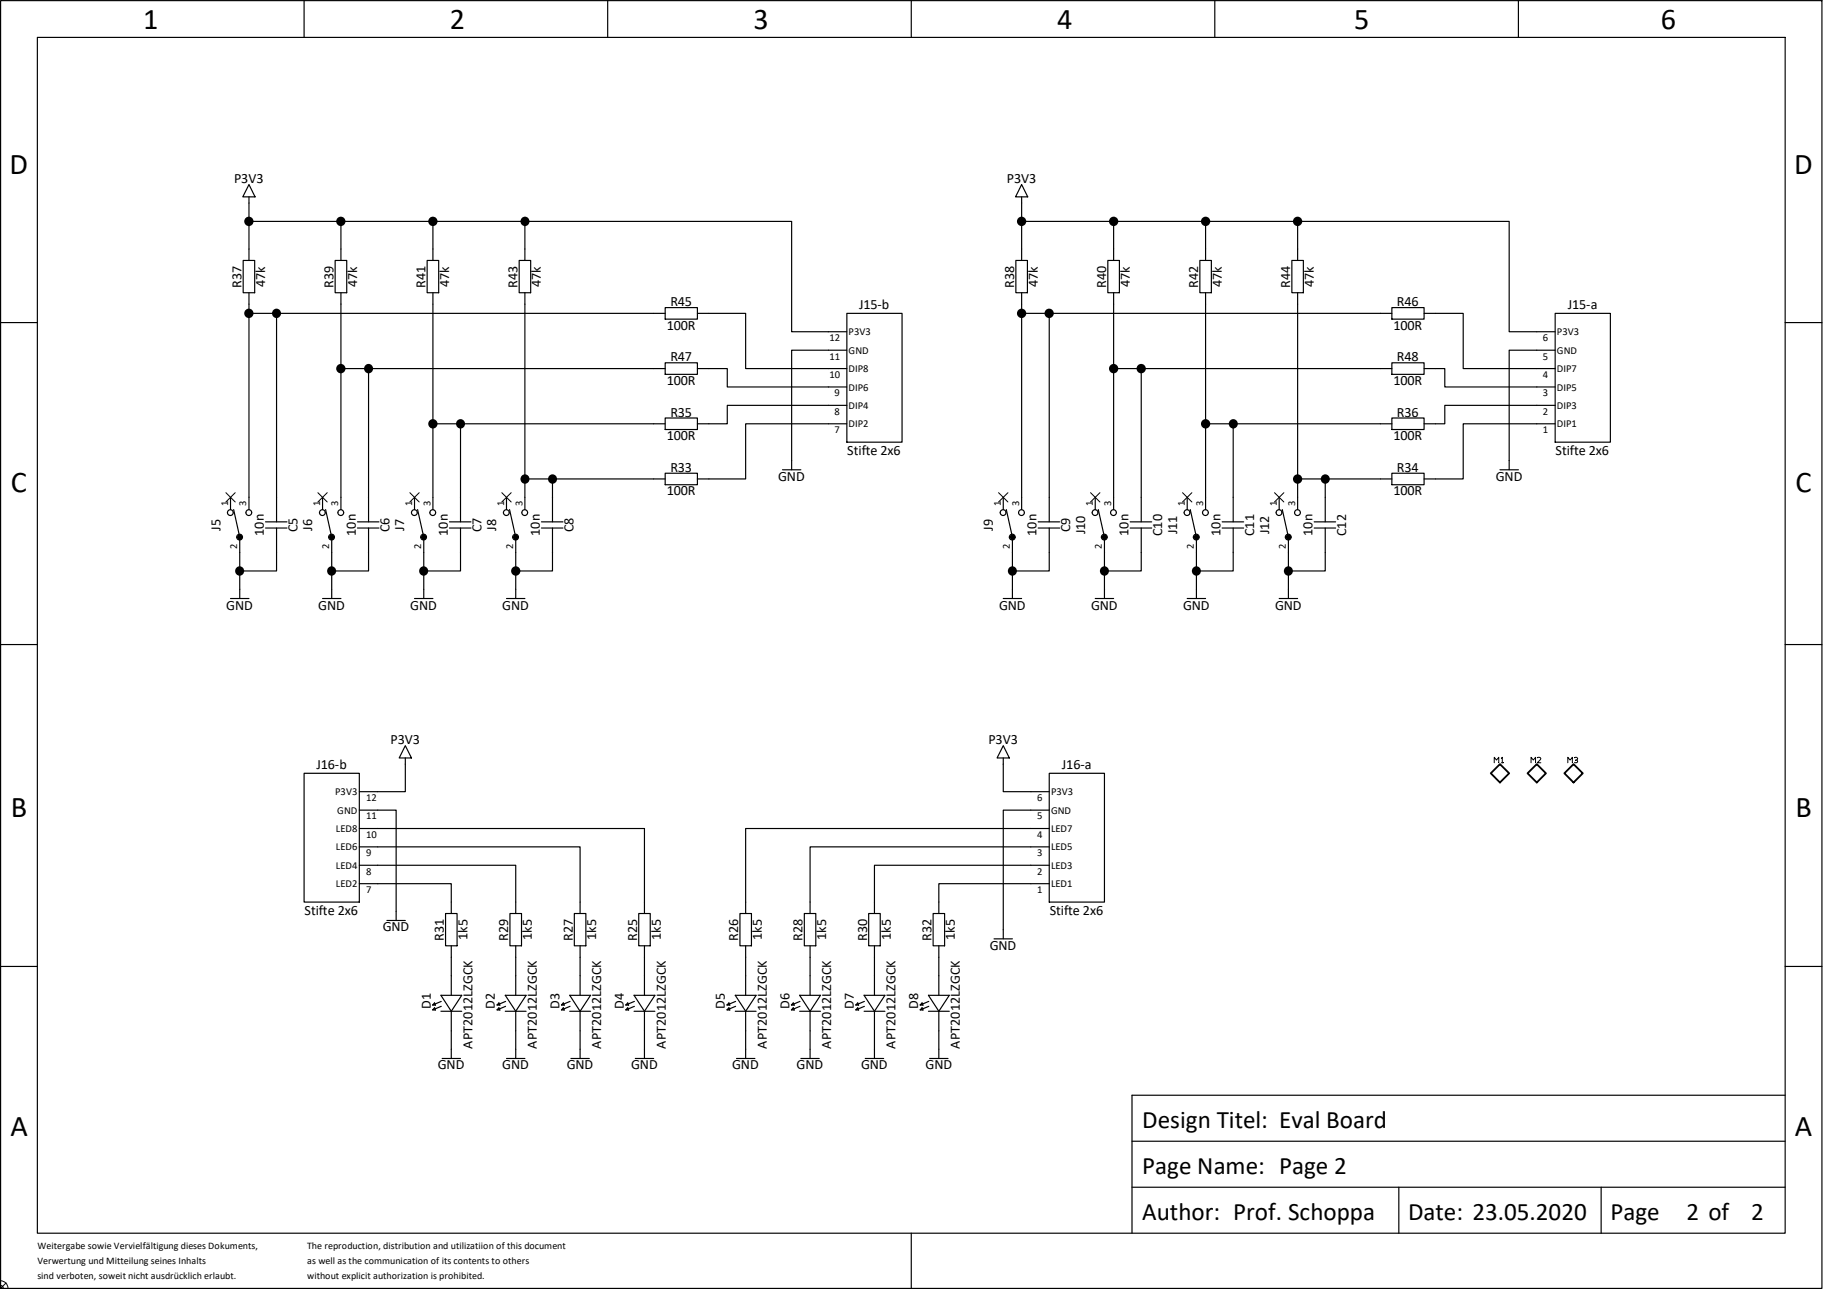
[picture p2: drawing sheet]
<svg xmlns="http://www.w3.org/2000/svg" width="297mm" height="210mm" viewBox="0 0 297 210" stroke-linecap="round" stroke-linejoin="round" font-family="sans-serif">
<g fill="none" stroke="#000" stroke-width=".19">
<path d="M.1 .1h296.7v209.8h-296.7zM6.1 6.1h284.7v194.8h-284.7zM49.5 .1v6M99 .1v6M148.5 .1v6M197.9 .1v6M247.4 .1v6M40.6 30.1l1 2h-2zM40.6 32.1v10.3M40.6 36.1h44.9M55.5 36.1v6.3M70.5 36.1v6.3"/>
<path d="M85.5 36.1h43.5v18h9M85.5 36.1v6.3M166.4 30.1l1 2h-1.9zM166.4 32.1v10.3M166.4 36.1h45M181.4 36.1v6.3M196.4 36.1v6.3M211.4 36.1h34.5v18h7.5M211.4 36.1v6.3M.1 52.6h6M39.6 42.4h1.9v5.3h-1.9zM40.6 47.7v35.3"/>
<path d="M40.6 51.1h67.8M45.1 51.1v33.9M54.6 42.4h1.9v5.3h-1.9zM55.5 47.7v35.3M69.6 42.4h1.9v5.3h-1.9zM70.5 47.7v35.3M84.6 42.4h1.9v5.3h-1.9zM85.5 47.7v35.3M108.4 50.1h5.2v1.9h-5.2zM108.4 59.1h5.2v1.9h-5.2zM113.6 51.1h7.9v9h16.5M138 51.1h9v20.9h-9z"/>
<path d="M138 57.1h-9v19.4M165.5 42.4h1.9v5.3h-1.9zM166.4 47.7v35.3M166.4 51.1h60.4M170.9 51.1v33.9M180.5 42.4h1.9v5.3h-1.9zM181.4 47.7v35.3M195.5 42.4h1.9v5.3h-1.9zM196.4 47.7v35.3M210.5 42.4h1.8v5.3h-1.8zM211.4 47.7v35.3M226.8 50.1h5.2v1.9h-5.2z"/>
<path d="M226.8 59.1h5.2v1.9h-5.2zM232 51.1h6.4v9h15M253.4 51.1h9v20.9h-9zM253.4 57.1h-7.5v19.4M290.8 52.6h6M55.5 60.1h52.9M60 60.1v24.9M70.5 69h37.9M75 69v16M85.5 78h22.9M90 78v7M108.4 68.1h5.2v1.9h-5.2z"/>
<path d="M108.4 77.1h5.2v1.9h-5.2zM113.6 60.1h4.9v2.9h19.5M127.5 76.5h3M138 66h-19.5v3h-4.9M138 69h-16.5v9h-7.9M181.4 60.1h45.4M185.9 60.1v24.9M196.4 69h30.4M200.9 69v16M211.4 78h15.4M215.9 78v7M226.8 68.1h5.2v1.9h-5.2z"/>
<path d="M226.8 77.1h5.2v1.9h-5.2zM232 60.1h3.4v2.9h18M244.4 76.5h3M253.4 66h-18v3h-3.4M253.4 69h-15v9h-6.4M37.6 97.5h3M37.6 81v2M38.1 83l1 4.5v10M43.3 86h3.5M43.3 85h3.5M45.1 86v7h-6M52.6 97.5h2.9"/>
<path d="M52.6 81v2M53 83l1 4.5v10M58.2 86h3.5M58.2 85h3.5M60 86v7h-6M67.5 97.5h3M67.5 81v2M68 83l1 4.5v10M73.2 86h3.5M73.2 85h3.5M75 86v7h-6M82.5 97.5h3"/>
<path d="M82.5 81v2M83 83l1 4.5v10M88.2 86h3.5M88.2 85h3.5M90 86v7h-6M163.5 97.5h2.9M163.5 81v2M164 83l.9 4.5v10M169.1 86h3.5M169.1 85h3.5M170.9 86v7h-6M178.4 97.5h3"/>
<path d="M178.4 81v2M178.9 83l1 4.5v10M184.1 86h3.5M184.1 85h3.5M185.9 86v7h-6M193.4 97.5h3M193.4 81v2M193.9 83l1 4.5v10M199.1 86h3.5M199.1 85h3.5M200.9 86v7h-6M208.4 97.5h3"/>
<path d="M208.4 81v2M208.9 83l1 4.5v10M214.1 86h3.5M214.1 85h3.5M215.9 86v7h-6M.1 105h6M290.8 105h6M49.5 126h9v21h-9zM58.5 135h46.5v13.8M58.5 132h6v18M58.5 138h36v10.8M66 121.5l1 2h-2z"/>
<path d="M66 123.5v5.5h-7.5M163.5 121.5l.9 2h-2zM163.5 123.5v5.5h7.4M170.9 126h9v21h-9zM170.9 132h-7.4v21M170.9 138h-38.9v10.8M170.9 135h-49.4v13.8M.1 157.5h6M58.5 141h25.5v7.8M58.5 144h15v4.8M63 150h3M72.6 148.8h1.9v5.3h-1.9z"/>
<path d="M73.5 154.1v8.1M83.1 148.8h1.9v5.3h-1.9zM84 154.1v8.1M93.6 148.8h1.9v5.3h-1.9zM94.5 154.1v8.1M104.1 148.8h1.8v5.3h-1.8zM105 154.1v8.1M120.6 148.8h1.8v5.3h-1.8zM121.5 154.1v8.1M131 148.8h1.9v5.3h-1.9zM132 154.1v8.1M141.5 148.8h1.9v5.3h-1.9z"/>
<path d="M142.5 154.1v8.1M152 148.8h1.9v5.3h-1.9zM153 154.1v8.1M162 153h2.9M170.9 144h-17.9v4.8M170.9 141h-28.4v7.8M290.8 157.5h6M70.8 163.4l.1 .4-.4-.1zM70.8 164.2l.1 .4-.4-.1zM71.8 162.2h3.4l-1.7 2.6zM71.8 164.8h3.4M71.9 163.2l-1.4 .5"/>
<path d="M71.9 164l-1.4 .5M72 172.5h3M73.5 164.8v7.7M81.3 163.4l.1 .4-.4-.1zM81.3 164.2l.1 .4-.4-.1zM82.3 162.2h3.4l-1.7 2.6zM82.3 164.8h3.4M82.4 163.2l-1.4 .5M82.4 164l-1.4 .5M82.5 172.5h3M84 164.8v7.7M91.8 163.4l.1 .4-.4-.1z"/>
<path d="M91.8 164.2l.1 .4-.4-.1zM92.8 162.2h3.4l-1.7 2.6zM92.8 164.8h3.4M92.9 163.2l-1.4 .5M92.9 164l-1.4 .5M93 172.5h3M94.5 164.8v7.7M102.3 163.4l.1 .4-.4-.1zM102.3 164.2l.1 .4-.4-.1zM103.3 162.2h3.4l-1.7 2.6zM103.3 164.8h3.4M103.4 163.2l-1.4 .5"/>
<path d="M103.4 164l-1.4 .5M103.5 172.5h3M105 164.8v7.7M118.8 163.4l.1 .4-.4-.1zM118.8 164.2l.1 .4-.4-.1zM119.8 162.2h3.4l-1.7 2.6zM119.8 164.8h3.4M119.8 163.2l-1.3 .5M119.8 164l-1.3 .5M120 172.5h3M121.5 164.8v7.7M129.2 163.4l.2 .4-.5-.1z"/>
<path d="M129.2 164.2l.2 .4-.5-.1zM130.3 162.2h3.4l-1.7 2.6zM130.3 164.8h3.4M130.3 163.2l-1.4 .5M130.3 164l-1.4 .5M130.5 172.5h3M132 164.8v7.7M139.7 163.4l.2 .4-.5-.1zM139.7 164.2l.2 .4-.5-.1zM140.8 162.2h3.4l-1.7 2.6zM140.8 164.8h3.4M140.8 163.2l-1.4 .5"/>
<path d="M140.8 164l-1.4 .5M141 172.5h3M142.5 164.8v7.7M150.2 163.4l.2 .4-.5-.1zM150.2 164.2l.2 .4-.5-.1zM151.3 162.2h3.4l-1.7 2.6zM151.3 164.8h3.4M151.3 163.2l-1.4 .5M151.3 164l-1.4 .5M151.5 172.5h3M153 164.8v7.7M290.8 178.4h-106.4v22.5"/>
<path d="M184.4 193.4h106.4M184.4 185.9h106.4M227.9 193.4v7.5M260.9 193.4v7.5M148.5 200.9v9"/>
<circle cx="37.5" cy="83.5" r=".47"/>
<circle cx="39" cy="87.5" r=".47"/>
<circle cx="40.5" cy="83.5" r=".47"/>
<circle cx="52.5" cy="83.5" r=".47"/>
<circle cx="54" cy="87.5" r=".47"/>
<circle cx="55.5" cy="83.5" r=".47"/>
<circle cx="67.5" cy="83.5" r=".47"/>
<circle cx="69" cy="87.5" r=".47"/>
<circle cx="70.5" cy="83.5" r=".47"/>
<circle cx="82.5" cy="83.5" r=".47"/>
<circle cx="84" cy="87.5" r=".47"/>
<circle cx="85.5" cy="83.5" r=".47"/>
<circle cx="163.4" cy="83.5" r=".47"/>
<circle cx="164.9" cy="87.5" r=".47"/>
<circle cx="166.4" cy="83.5" r=".47"/>
<circle cx="178.4" cy="83.5" r=".47"/>
<circle cx="179.9" cy="87.5" r=".47"/>
<circle cx="181.4" cy="83.5" r=".47"/>
<circle cx="193.4" cy="83.5" r=".47"/>
<circle cx="194.9" cy="87.5" r=".47"/>
<circle cx="196.4" cy="83.5" r=".47"/>
<circle cx="208.4" cy="83.5" r=".47"/>
<circle cx="209.9" cy="87.5" r=".47"/>
<circle cx="211.4" cy="83.5" r=".47"/>
</g>
<g fill="#000">
<path d="M38.8 87.1h.5l.3 .4-.3 .5h-.5l-.2-.5z" fill-rule="evenodd"/>
<path d="M53.8 87.1h.5l.3 .4-.3 .5h-.5l-.3-.5z" fill-rule="evenodd"/>
<path d="M68.8 87.1h.5l.2 .4-.2 .5h-.5l-.3-.5z" fill-rule="evenodd"/>
<path d="M83.8 87.1h.5l.2 .4-.2 .5h-.5l-.3-.5z" fill-rule="evenodd"/>
<path d="M164.7 87.1h.5l.3 .4-.3 .5h-.5l-.3-.5z" fill-rule="evenodd"/>
<path d="M179.7 87.1h.5l.2 .4-.2 .5h-.5l-.3-.5z" fill-rule="evenodd"/>
<path d="M194.7 87.1h.5l.2 .4-.2 .5h-.5l-.3-.5z" fill-rule="evenodd"/>
<path d="M209.7 87.1h.5l.2 .4-.2 .5h-.5l-.3-.5z" fill-rule="evenodd"/>
<circle cx="40.5" cy="36.1" r=".76"/>
<circle cx="55.5" cy="36.1" r=".76"/>
<circle cx="70.5" cy="36.1" r=".76"/>
<circle cx="85.5" cy="36.1" r=".75"/>
<circle cx="166.4" cy="36.1" r=".76"/>
<circle cx="181.4" cy="36.1" r=".76"/>
<circle cx="196.4" cy="36.1" r=".76"/>
<circle cx="211.4" cy="36.1" r=".76"/>
<circle cx="40.5" cy="51.1" r=".76"/>
<circle cx="45" cy="51" r=".75"/>
<circle cx="166.4" cy="51.1" r=".76"/>
<circle cx="170.9" cy="51.1" r=".76"/>
<circle cx="55.5" cy="60.1" r=".76"/>
<circle cx="60" cy="60" r=".75"/>
<circle cx="70.5" cy="69.1" r=".76"/>
<circle cx="75" cy="69" r=".75"/>
<circle cx="85.5" cy="78" r=".75"/>
<circle cx="90" cy="78" r=".75"/>
<circle cx="181.4" cy="60.1" r=".76"/>
<circle cx="185.9" cy="60.1" r=".76"/>
<circle cx="196.4" cy="69.1" r=".76"/>
<circle cx="200.9" cy="69" r=".75"/>
<circle cx="211.4" cy="78" r=".76"/>
<circle cx="215.9" cy="78" r=".75"/>
<circle cx="39" cy="93" r=".75"/>
<circle cx="54" cy="93" r=".75"/>
<circle cx="69" cy="93" r=".75"/>
<circle cx="84" cy="93" r=".76"/>
<circle cx="164.9" cy="93" r=".75"/>
<circle cx="179.9" cy="93" r=".75"/>
<circle cx="194.9" cy="93" r=".75"/>
<circle cx="209.9" cy="93" r=".75"/>
</g>
<path d="M242.9 126l1.5-1.5 1.5 1.5-1.5 1.5zM248.9 126l1.5-1.5 1.5 1.5-1.5 1.5zM254.9 126l1.5-1.5 1.5 1.5-1.5 1.5z" fill="none" stroke="#000" stroke-width=".3"/>
<g fill="none" stroke="#000" stroke-width=".16">
<path d="M36.8 80.3l1.5 1.5M38.3 80.3l-1.5 1.5M51.8 80.3l1.5 1.5M53.3 80.3l-1.5 1.5M66.8 80.3l1.5 1.5M68.3 80.3l-1.5 1.5M81.8 80.3l1.5 1.5M83.3 80.3l-1.5 1.5M162.7 80.3l1.5 1.5M164.2 80.3l-1.5 1.5M177.7 80.3l1.5 1.5M179.2 80.3l-1.5 1.5"/>
<path d="M192.7 80.3l1.5 1.5M194.2 80.3l-1.5 1.5M207.6 80.3l1.6 1.5M209.2 80.3l-1.6 1.5M243.4 124.3v-.9l.4 .4 .4-.4v.9M244.6 123.5l.2-.1v.9M244.6 124.3h.3M249.4 124.3v-.9l.4 .4 .4-.4v.9M250.5 123.5l.3-.1 .2 .2-.5 .7h.5M255.4 124.3v-.9l.4 .4 .4-.4v.9M256.5 123.5a.31 .31 0 0 1 .5 .1l-.2 .2M256.7 123.8l.3 .1v.2a.31 .31 0 0 1-.5 .1"/>
<path d="M0 208.7a1.27 1.27 0 0 1 1.3 1.2v.1M0 209.4a.51 .51 0 0 1 .5 .5M0 209.8l.2 .2M.6 209.9l-.1 .1M1 209l-1 1"/>
</g>
<g font-size="4.9">
<text x="23.3" y="4.8">1</text>
<text x="73.3" y="4.8">2</text>
<text x="122.8" y="4.8">3</text>
<text x="172.2" y="4.8">4</text>
<text x="220.6" y="4.8">5</text>
<text x="270.6" y="4.8">6</text>
<text x="1.6" y="28.3">D</text>
<text x="292.3" y="28.3">D</text>
<text x="1.8" y="80.2">C</text>
<text x="292.5" y="80.2">C</text>
<text x="1.8" y="133.2">B</text>
<text x="292.5" y="133.2">B</text>
<text x="1.7" y="185.1">A</text>
<text x="292.4" y="185.1">A</text>
</g>
<g font-size="4.1">
<text x="186.1" y="183.9">Design Titel: Eval Board</text>
<text x="186.1" y="191.3">Page Name: Page 2</text>
<text x="186.1" y="198.8">Author: Prof. Schoppa</text>
<text x="229.4" y="198.8">Date: 23.05.2020</text>
<text x="262.4" y="198.8">Page</text>
<text x="274.8" y="198.8">2 of</text>
<text x="285.3" y="198.8">2</text>
</g>
<g font-size="2.3">
<text x="38.1" y="29.8">P3V3</text>
<text x="164" y="29.8">P3V3</text>
<text x="39.3" y="46.9" transform="rotate(-90 39.3 46.9)">R37</text>
<text x="43.2" y="46.8" transform="rotate(-90 43.2 46.8)">47k</text>
<text x="54.3" y="46.9" transform="rotate(-90 54.3 46.9)">R39</text>
<text x="58.2" y="46.8" transform="rotate(-90 58.2 46.8)">47k</text>
<text x="69.3" y="46.9" transform="rotate(-90 69.3 46.9)">R41</text>
<text x="73.2" y="46.8" transform="rotate(-90 73.2 46.8)">47k</text>
<text x="84.3" y="46.9" transform="rotate(-90 84.3 46.9)">R43</text>
<text x="88.1" y="46.8" transform="rotate(-90 88.1 46.8)">47k</text>
<text x="165.2" y="46.9" transform="rotate(-90 165.2 46.9)">R38</text>
<text x="169.1" y="46.8" transform="rotate(-90 169.1 46.8)">47k</text>
<text x="180.2" y="46.9" transform="rotate(-90 180.2 46.9)">R40</text>
<text x="184.1" y="46.8" transform="rotate(-90 184.1 46.8)">47k</text>
<text x="195.2" y="46.9" transform="rotate(-90 195.2 46.9)">R42</text>
<text x="199.1" y="46.8" transform="rotate(-90 199.1 46.8)">47k</text>
<text x="210.2" y="46.9" transform="rotate(-90 210.2 46.9)">R44</text>
<text x="214" y="46.8" transform="rotate(-90 214 46.8)">47k</text>
<text x="108.6" y="53.7">100R</text>
<text x="109.2" y="49.9">R45</text>
<text x="140" y="50.4">J15-b</text>
<text x="227" y="53.7">100R</text>
<text x="227.6" y="49.9">R46</text>
<text x="255.4" y="50.4">J15-a</text>
<text x="109.2" y="58.9">R47</text>
<text x="227.6" y="58.9">R48</text>
<text x="108.6" y="62.7">100R</text>
<text x="227" y="62.7">100R</text>
<text x="108.6" y="71.7">100R</text>
<text x="109.2" y="67.9">R35</text>
<text x="227" y="71.7">100R</text>
<text x="227.6" y="67.9">R36</text>
<text x="109.2" y="76.9">R33</text>
<text x="138" y="74.2">Stifte 2x6</text>
<text x="227.6" y="76.9">R34</text>
<text x="253.4" y="74.2">Stifte 2x6</text>
<text x="108.6" y="80.7">100R</text>
<text x="126.8" y="78.3">GND</text>
<text x="227" y="80.7">100R</text>
<text x="243.7" y="78.3">GND</text>
<text x="35.9" y="86.5" transform="rotate(-90 35.9 86.5)">J5</text>
<text x="43" y="87.3" transform="rotate(-90 43 87.3)">10n</text>
<text x="48.5" y="86.7" transform="rotate(-90 48.5 86.7)">C5</text>
<text x="50.9" y="86.5" transform="rotate(-90 50.9 86.5)">J6</text>
<text x="58" y="87.3" transform="rotate(-90 58 87.3)">10n</text>
<text x="63.5" y="86.7" transform="rotate(-90 63.5 86.7)">C6</text>
<text x="65.9" y="86.5" transform="rotate(-90 65.9 86.5)">J7</text>
<text x="73" y="87.3" transform="rotate(-90 73 87.3)">10n</text>
<text x="78.4" y="86.7" transform="rotate(-90 78.4 86.7)">C7</text>
<text x="80.9" y="86.5" transform="rotate(-90 80.9 86.5)">J8</text>
<text x="88" y="87.3" transform="rotate(-90 88 87.3)">10n</text>
<text x="93.4" y="86.7" transform="rotate(-90 93.4 86.7)">C8</text>
<text x="161.8" y="86.5" transform="rotate(-90 161.8 86.5)">J9</text>
<text x="168.9" y="87.3" transform="rotate(-90 168.9 87.3)">10n</text>
<text x="174.4" y="86.7" transform="rotate(-90 174.4 86.7)">C9</text>
<text x="176.8" y="87.1" transform="rotate(-90 176.8 87.1)">J10</text>
<text x="183.9" y="87.3" transform="rotate(-90 183.9 87.3)">10n</text>
<text x="189.4" y="87.3" transform="rotate(-90 189.4 87.3)">C10</text>
<text x="191.8" y="87.1" transform="rotate(-90 191.8 87.1)">J11</text>
<text x="198.8" y="87.3" transform="rotate(-90 198.8 87.3)">10n</text>
<text x="204.3" y="87.3" transform="rotate(-90 204.3 87.3)">C11</text>
<text x="206.8" y="87.1" transform="rotate(-90 206.8 87.1)">J12</text>
<text x="213.8" y="87.3" transform="rotate(-90 213.8 87.3)">10n</text>
<text x="219.3" y="87.3" transform="rotate(-90 219.3 87.3)">C12</text>
<text x="36.9" y="99.3">GND</text>
<text x="51.9" y="99.3">GND</text>
<text x="66.8" y="99.3">GND</text>
<text x="81.8" y="99.3">GND</text>
<text x="162.8" y="99.3">GND</text>
<text x="177.8" y="99.3">GND</text>
<text x="192.7" y="99.3">GND</text>
<text x="207.7" y="99.3">GND</text>
<text x="51.6" y="125.3">J16-b</text>
<text x="63.6" y="121.3">P3V3</text>
<text x="161" y="121.3">P3V3</text>
<text x="173" y="125.3">J16-a</text>
<text x="49.6" y="149.1">Stifte 2x6</text>
<text x="171" y="149.1">Stifte 2x6</text>
<text x="62.4" y="151.8">GND</text>
<text x="72.3" y="153.3" transform="rotate(-90 72.3 153.3)">R31</text>
<text x="76.2" y="153.2" transform="rotate(-90 76.2 153.2)">1k5</text>
<text x="82.8" y="153.3" transform="rotate(-90 82.8 153.3)">R29</text>
<text x="86.7" y="153.2" transform="rotate(-90 86.7 153.2)">1k5</text>
<text x="93.3" y="153.3" transform="rotate(-90 93.3 153.3)">R27</text>
<text x="97.2" y="153.2" transform="rotate(-90 97.2 153.2)">1k5</text>
<text x="103.8" y="153.3" transform="rotate(-90 103.8 153.3)">R25</text>
<text x="107.7" y="153.2" transform="rotate(-90 107.7 153.2)">1k5</text>
<text x="120.3" y="153.3" transform="rotate(-90 120.3 153.3)">R26</text>
<text x="124.1" y="153.2" transform="rotate(-90 124.1 153.2)">1k5</text>
<text x="130.8" y="153.3" transform="rotate(-90 130.8 153.3)">R28</text>
<text x="134.6" y="153.2" transform="rotate(-90 134.6 153.2)">1k5</text>
<text x="141.3" y="153.3" transform="rotate(-90 141.3 153.3)">R30</text>
<text x="145.1" y="153.2" transform="rotate(-90 145.1 153.2)">1k5</text>
<text x="151.8" y="153.3" transform="rotate(-90 151.8 153.3)">R32</text>
<text x="155.6" y="153.2" transform="rotate(-90 155.6 153.2)">1k5</text>
<text x="161.2" y="154.7">GND</text>
<text x="70.2" y="164.3" transform="rotate(-90 70.2 164.3)">D1</text>
<text x="80.6" y="164.3" transform="rotate(-90 80.6 164.3)">D2</text>
<text x="91.1" y="164.3" transform="rotate(-90 91.1 164.3)">D3</text>
<text x="101.6" y="164.3" transform="rotate(-90 101.6 164.3)">D4</text>
<text x="118.1" y="164.3" transform="rotate(-90 118.1 164.3)">D5</text>
<text x="128.6" y="164.3" transform="rotate(-90 128.6 164.3)">D6</text>
<text x="139.1" y="164.3" transform="rotate(-90 139.1 164.3)">D7</text>
<text x="149.6" y="164.3" transform="rotate(-90 149.6 164.3)">D8</text>
<text x="77" y="170.9" transform="rotate(-90 77 170.9)">APT2012LZGCK</text>
<text x="87.5" y="170.9" transform="rotate(-90 87.5 170.9)">APT2012LZGCK</text>
<text x="98" y="170.9" transform="rotate(-90 98 170.9)">APT2012LZGCK</text>
<text x="108.5" y="170.9" transform="rotate(-90 108.5 170.9)">APT2012LZGCK</text>
<text x="124.9" y="170.9" transform="rotate(-90 124.9 170.9)">APT2012LZGCK</text>
<text x="135.4" y="170.9" transform="rotate(-90 135.4 170.9)">APT2012LZGCK</text>
<text x="145.9" y="170.9" transform="rotate(-90 145.9 170.9)">APT2012LZGCK</text>
<text x="156.4" y="170.9" transform="rotate(-90 156.4 170.9)">APT2012LZGCK</text>
<text x="71.3" y="174.2">GND</text>
<text x="81.8" y="174.2">GND</text>
<text x="92.3" y="174.2">GND</text>
<text x="102.8" y="174.2">GND</text>
<text x="119.3" y="174.2">GND</text>
<text x="129.8" y="174.2">GND</text>
<text x="140.3" y="174.2">GND</text>
<text x="150.8" y="174.2">GND</text>
</g>
<g font-size="1.7">
<text x="135.1" y="55.6">12</text>
<text x="135.1" y="58.6">11</text>
<text x="138.3" y="54.7">P3V3</text>
<text x="138.3" y="57.7">GND</text>
<text x="251.4" y="58.6">5</text>
<text x="251.4" y="55.6">6</text>
<text x="253.7" y="57.7">GND</text>
<text x="253.7" y="54.7">P3V3</text>
<text x="135.1" y="61.6">10</text>
<text x="136" y="64.6">9</text>
<text x="138.3" y="63.6">DIP6</text>
<text x="138.3" y="60.7">DIP8</text>
<text x="251.4" y="61.6">4</text>
<text x="251.4" y="64.6">3</text>
<text x="253.7" y="63.6">DIP5</text>
<text x="253.7" y="60.7">DIP7</text>
<text x="136" y="70.6">7</text>
<text x="136" y="67.6">8</text>
<text x="138.3" y="66.6">DIP4</text>
<text x="138.3" y="69.6">DIP2</text>
<text x="251.4" y="70.6">1</text>
<text x="251.4" y="67.6">2</text>
<text x="253.7" y="69.6">DIP1</text>
<text x="253.7" y="66.6">DIP3</text>
<text x="37.2" y="82.5" transform="rotate(-90 37.2 82.5)">1</text>
<text x="40.1" y="82.5" transform="rotate(-90 40.1 82.5)">3</text>
<text x="52.2" y="82.5" transform="rotate(-90 52.2 82.5)">1</text>
<text x="55.1" y="82.5" transform="rotate(-90 55.1 82.5)">3</text>
<text x="67.1" y="82.5" transform="rotate(-90 67.1 82.5)">1</text>
<text x="70.1" y="82.5" transform="rotate(-90 70.1 82.5)">3</text>
<text x="82.1" y="82.5" transform="rotate(-90 82.1 82.5)">1</text>
<text x="85.1" y="82.5" transform="rotate(-90 85.1 82.5)">3</text>
<text x="163.1" y="82.5" transform="rotate(-90 163.1 82.5)">1</text>
<text x="166" y="82.5" transform="rotate(-90 166 82.5)">3</text>
<text x="178.1" y="82.5" transform="rotate(-90 178.1 82.5)">1</text>
<text x="181" y="82.5" transform="rotate(-90 181 82.5)">3</text>
<text x="193" y="82.5" transform="rotate(-90 193 82.5)">1</text>
<text x="196" y="82.5" transform="rotate(-90 196 82.5)">3</text>
<text x="208" y="82.5" transform="rotate(-90 208 82.5)">1</text>
<text x="211" y="82.5" transform="rotate(-90 211 82.5)">3</text>
<text x="38.7" y="89.4" transform="rotate(-90 38.7 89.4)">2</text>
<text x="53.6" y="89.4" transform="rotate(-90 53.6 89.4)">2</text>
<text x="68.6" y="89.4" transform="rotate(-90 68.6 89.4)">2</text>
<text x="83.6" y="89.4" transform="rotate(-90 83.6 89.4)">2</text>
<text x="164.5" y="89.4" transform="rotate(-90 164.5 89.4)">2</text>
<text x="179.5" y="89.4" transform="rotate(-90 179.5 89.4)">2</text>
<text x="194.5" y="89.4" transform="rotate(-90 194.5 89.4)">2</text>
<text x="209.5" y="89.4" transform="rotate(-90 209.5 89.4)">2</text>
<text x="54.6" y="129.6">P3V3</text>
<text x="59.6" y="130.6">12</text>
<text x="169" y="130.6">6</text>
<text x="171.2" y="129.6">P3V3</text>
<text x="54.7" y="135.6">LED8</text>
<text x="54.9" y="132.6">GND</text>
<text x="59.6" y="133.5">11</text>
<text x="59.6" y="136.5">10</text>
<text x="169" y="136.5">4</text>
<text x="169" y="133.5">5</text>
<text x="171.2" y="135.6">LED7</text>
<text x="171.2" y="132.6">GND</text>
<text x="54.7" y="141.6">LED4</text>
<text x="54.7" y="138.6">LED6</text>
<text x="59.6" y="139.5">9</text>
<text x="59.6" y="142.5">8</text>
<text x="169" y="139.5">3</text>
<text x="169" y="142.5">2</text>
<text x="171.2" y="138.6">LED5</text>
<text x="171.2" y="141.6">LED3</text>
<text x="54.7" y="144.6">LED2</text>
<text x="59.6" y="145.5">7</text>
<text x="169" y="145.5">1</text>
<text x="171.2" y="144.6">LED1</text>
</g>
<g font-size="1.6">
<text x="6.1" y="203.5">Weitergabe sowie Vervielfältigung dieses Dokuments,</text>
<text x="50" y="203.5">The reproduction, distribution and utilizatiion of this document</text>
<text x="6.1" y="205.9">Verwertung und Mitteilung seines Inhalts</text>
<text x="6.1" y="208.3">sind verboten, soweit nicht ausdrücklich erlaubt.</text>
<text x="50" y="205.9">as well as the communication of its contents to others</text>
<text x="50" y="208.3">without explicit authorization is prohibited.</text>
</g>
</svg>
